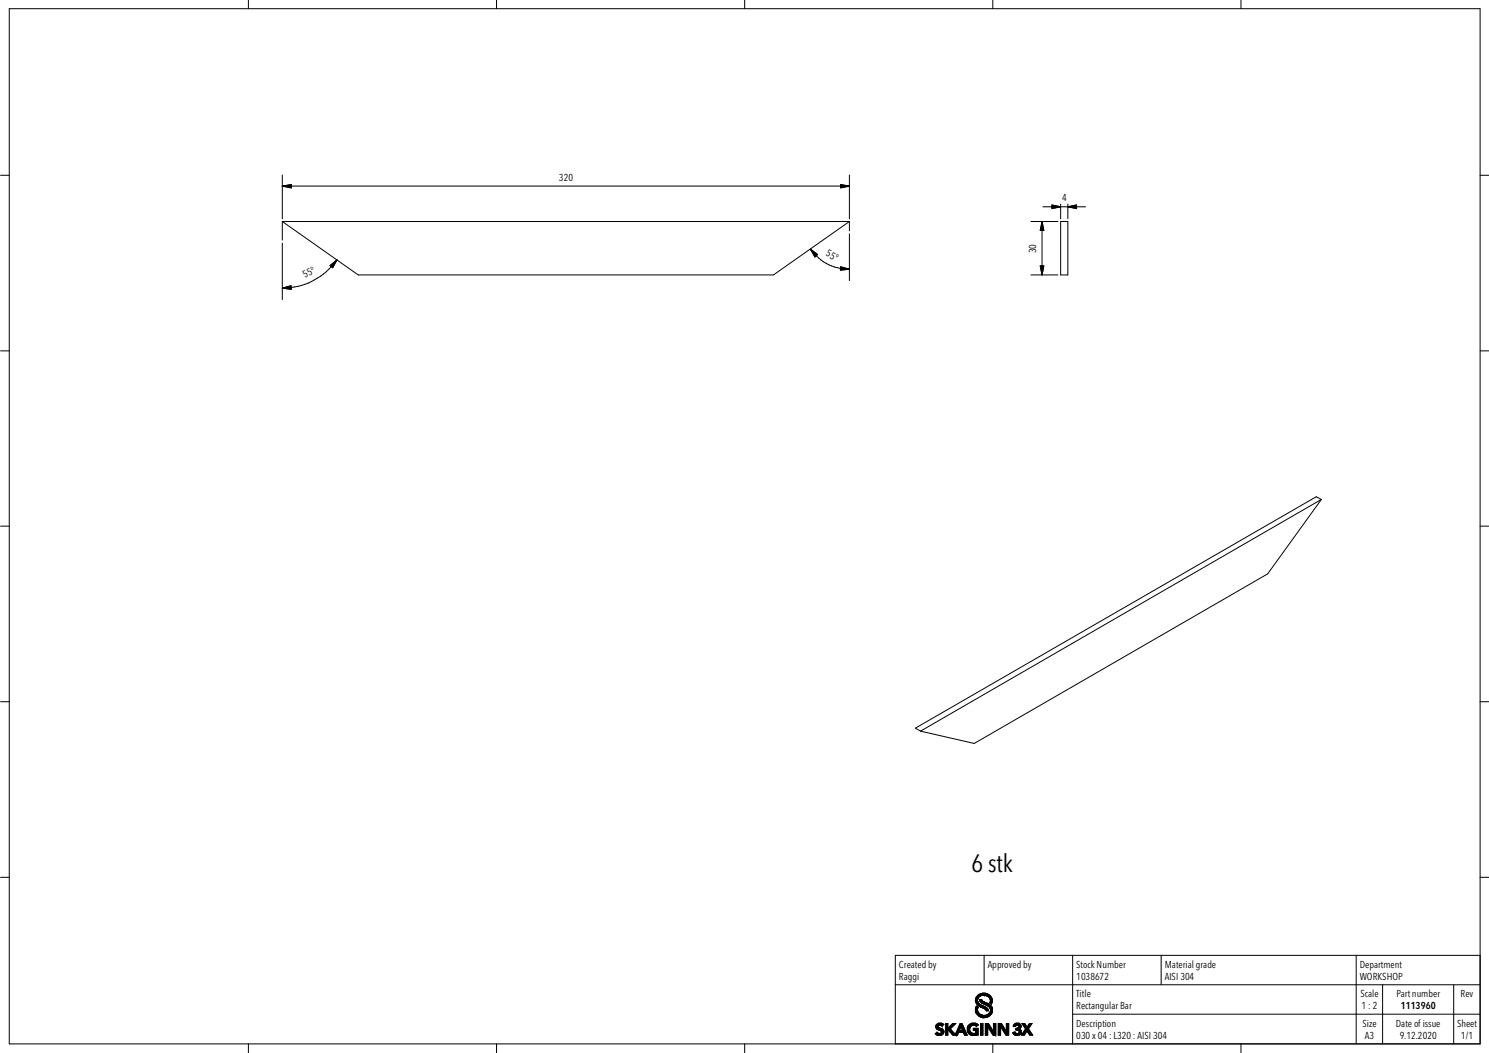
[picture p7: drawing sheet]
<svg xmlns="http://www.w3.org/2000/svg" width="420mm" height="297mm" viewBox="0 0 420 297" stroke-linecap="round" stroke-linejoin="round" font-family="sans-serif">
<g fill="none" stroke="#000" stroke-width=".28">
<path d="M70.1 0v2.5M140.1 0v2.5M210.1 0v2.5M280.2 0v2.5M350.2 0v2.5M2.6 2.5h415v292h-415zM.2 49.4h2.4M79.7 52.5l2.5-.4v.9zM79.7 49.4v12.3M79.7 52.5h160M237.2 52.1l2.5 .4-2.5 .5zM239.7 49.4v12.3"/>
<path d="M294.3 58.3h12M296.8 57.8l2.5 .5-2.5 .5zM299.3 57.6v4.1M301.3 58.3l2.5-.5v1zM301.3 57.6v4.1M417.6 49.4h2.6M79.7 62.5l21.4 15.1h117.2l21.4-15.1M79.7 62.5h160M79.7 62.5v5.2M79.7 68.6v15.9M93.1 74.9l2-1.6-1.2 2.2zM95.1 73.3a18.8 18.8 0 0 1-15.4 8"/>
<path d="M228.7 70.3l2 1.5-.8 .7zM228.7 70.3a13.1 13.1 0 0 0 11 5.6M237.2 75.3l2.5 .6-2.6 .3zM239.7 62.5v2.6M239.7 66v13.2M290.9 77.6h7.6M290.9 62.5h7.6M293.5 75h1l-.5 2.6zM294 62.5l.5 2.5h-1zM294 62.5v15.1M299.3 62.5h2v15.1h-2zM.2 99h2.4"/>
<path d="M79.7 81.3l2.4-.7 .1 1zM417.6 99h2.6M.2 148.4h2.4M372.9 140.9l-15.2 21-82.8 47.8-15.2-3.5M372.9 140.9l-1.5-.8-113.1 65.3 1.4 .8M372.9 140.9l-113.2 65.3M417.6 148.4h2.6M.2 198h2.4M417.6 198h2.6M.2 247.5h2.4M417.6 247.5h2.6M252.6 277.8h165"/>
<path d="M277.7 269.5v8.3M302.7 269.5v25M327.6 269.5v8.3M382.7 269.5v25M390.1 277.8v16.7M410.2 277.8v16.7M417.6 269.5h-165v25M70.1 294.5v2.5M140.1 294.5v2.5M210.1 294.5v2.5M264.1 289.8l.2 .5M264.1 289.4v.4"/>
<path d="M264.1 291.8l.4 .2M264.3 290.3l.4 .2M264.4 291.2h.1M264.4 291.2l-.5 .5M264.4 291.2l.2 .1M264.4 291.2l-.5 .4 .2 .2M264.5 291.3l-.4 .4M264.5 288.8l-.3 .3M264.5 292l.2 .1M264.6 291.3l-.5 .5M264.6 291.3l.2 .2M264.7 291.4l-.5 .5"/>
<path d="M264.7 290.5l.5 .2M264.7 289.6l-.5 .6M264.7 292.1h.6M264.7 289.6l.1 .2M264.7 289.5v.1M264.8 291.5l-.5 .4M264.8 289.8l-.5 .5M264.8 288.6l-.7 .8M264.8 288.6h.8M264.8 291.5h.6M264.8 289.8l.1 .1M264.9 289.9l-.4 .5"/>
<path d="M264.9 289.9l.4 .2M265 291.5l-.5 .5M265.1 289.9l-.5 .5M265.1 289.2l-1 .9M265.1 288.6l-1 1M265.2 291.5l-.6 .5M265.2 290l-.5 .5M265.2 288.6l-1.1 1.2M265.2 289.1l.4 .1M265.2 289.1l-.1 .1M265.2 290.7h.1M265.3 290.1l-.5 .5"/>
<path d="M265.3 290.1l.7 .2M265.3 290.7l.3 .2M265.4 288.6l-1.3 1.3M265.5 290.1l-.5 .5M265.6 290.9v.5l-.9 .7M265.6 290.2l-.5 .5M265.6 288.6l-.5 .6M265.6 289.2l.2 .3M265.6 288.6l.7 .4M265.8 290.2l-.6 .5M265.8 288.6l-.6 .5M265.8 289.5h.1"/>
<path d="M265.8 290.2l-.5 .5M265.9 288.7l-.5 .5M265.9 291.8l-.6 .3M266 290.3l-.5 .5M266 288.8l-.4 .4M266 290.3l.3 .4M266.1 290.4l-.5 .5M266.1 288.9l-.4 .4M266.2 290.5l-.5 .5M266.3 290.7h.1M266.3 290.7v.8l-.5 .4M266.3 290.7l-1.4 1.4"/>
<path d="M266.3 290.7l-.7 .6M266.3 289l-.5 .4M266.3 289l-.5 .5M266.3 291.3l-.7 .8M266.3 291.1l-1 1M266.3 290.9l-1.2 1.2M266.9 288.7h.1M266.9 288.7h.6M266.9 288.7v3.3M267 288.7l-.1 .2M267.2 288.7l-.3 .4M267.5 290.5v1.5h-.6"/>
<path d="M267.5 288.7v1.4l1.3-1.4h.9l-1.6 1.5 1.5 1.6M267.5 291.8l-.3 .2M267.5 291.6l-.5 .4M267.5 291.4l-.6 .6M267.5 291.3l-.6 .6M267.5 291.1l-.6 .6M267.5 290.8l-.6 .7M267.5 290.7l-.6 .6M267.5 290.5l-.6 .7M267.5 289.9l-.6 .7M267.5 289.7l-.6 .7M267.5 289.6l-.6 .6"/>
<path d="M267.5 289.4l-.6 .7M267.5 289.1l-.6 .8M267.5 289l-.6 .6M267.5 288.8l-.6 .7M267.5 288.7l-.6 .6M267.5 290.5l1.4 1.5M268.2 290.3l-.4 .4M268.3 290.4l-.4 .5M268.4 290.5l-.4 .5M268.5 290.6l-.5 .5M268.6 290.7l-.5 .5M268.6 290.8l-.4 .5"/>
<path d="M268.7 290.9l-.4 .4M268.8 291l-.4 .4M268.9 292h1.3M268.9 291.1l-.4 .5M268.9 288.7l-2 2M269 291.2l-.4 .5M269.1 291.4l-.4 .4M269.1 291.3l-.5 .5M269.1 288.7l-2.2 2.3M269.3 291.5l-.5 .4M269.3 288.7l-1.8 1.8M269.4 291.6l-.5 .4"/>
<path d="M269.5 291.7l-.4 .3M269.5 288.7l-1.9 1.9M269.6 291.8l-.3 .2M269.7 288.7l-2 2M269.8 292h.1M270.3 291.7l-.3 .3M270.4 291.4l-.6 .6M270.8 290.7l-1.3 1.3M270.8 290.7h.8M270.8 290.5l-1.1 1.2M270.9 288.7h.1M270.9 288.7h.5l1.6 3.3h-.8l-.3-.7h-1.4l-.3 .7"/>
<path d="M270.9 290.2l-1.2 1.2M270.9 288.7l-1.3 3.1M271 290.7l-1.3 1.3M271.1 289.9l-1.2 1.2M271.2 290.7l-.6 .6M271.2 289.6l-1.1 1.1M271.2 288.7l-.4 .4M271.2 289.6l-.4 1.1M271.2 289.6l.4 1.1M271.3 290.7l-.5 .6M271.3 288.7l-.7 .7M271.5 290.7l-.6 .6"/>
<path d="M271.5 288.9l-1.2 1.2M271.5 288.7l-1 1M271.6 289l-1.4 1.4M271.7 289.1l-.5 .5M271.7 289.2l-.4 .5M271.8 289.4l-.5 .4M271.9 289.6l-.5 .6M271.9 289.5l-.6 .5M271.9 289.7l-.5 .5M272 290l-.5 .5M272 289.9l-.5 .5M272.1 290.2l-.5 .5"/>
<path d="M272.2 290.4l-.9 .9M272.2 290.2l-1 1.1M272.3 290.5l-.8 .8M272.4 290.8l-.5 .5M272.4 290.7l-.7 .6M272.4 291.1l-.5 .5M272.4 290.9l-.5 .5M272.5 291.2l-.5 .5M272.6 291.3l-.5 .5M272.7 291.6l-.4 .4M272.7 291.4l-.6 .5M272.8 291.7l-.4 .3"/>
<path d="M272.9 291.9l-.1 .1M272.9 291.8l-.3 .2M273 290.9l.2 .4M273 289.8v1.1M273.2 291.3l.1 .2M273.3 291.5l.4 .3M273.6 290.5l-.6 .6M273.6 290.7l-.5 .5M273.6 290.2l-.6 .7M273.7 290.9l-.5 .5M273.7 290.7l-.5 .6M273.7 290.1l-.7 .6"/>
<path d="M273.7 291.8l.3 .2M273.8 291l-.5 .5M273.8 289.7l-.8 1M273.8 288.9l-.7 .6M273.8 291l.3 .3M273.8 289.7l-.2 .5 .2 .8M273.9 291.2l-.5 .4M274 292h.1M274 291.3l-.5 .4M274.1 291.3l-.5 .5M274.1 291.3l.2 .1M274.1 288.7l-1.1 1.1"/>
<path d="M274.2 291.4l-.5 .4M274.3 291.4l-.4 .5M274.3 288.6l-1.3 1.5M274.3 291.4l.2 .1M274.5 291.5l-.5 .5M274.5 289.2l-.7 .5M274.5 289.2l.9 .2M274.6 288.6l-1.6 1.6M274.6 291.5l-.5 .5M274.7 290.1l-.1 .1M274.7 288.6l-1.7 1.8M274.8 291.5l-.6 .6"/>
<path d="M274.9 288.6l-.7 .7M275 291.5l-.6 .6M275 290.1l-.4 .2M275.1 288.6l-.6 .6M275.2 290.1l-.6 .5M275.2 291.4l-.6 .7M275.2 288.6l-.5 .6M275.2 288.6l-1.2 .1-.8 .6-.2 .5M275.2 281.9l.1 .7M275.2 284.4v1l.3 .5M275.2 291.4l-.7 .1M275.2 288.6l.3 .1"/>
<path d="M275.3 290.1l-.6 .6M275.3 282.6l.8 1.1M275.3 281.8l-.1 .1M275.3 290.7l-.1 .7M275.3 290.7h-.7v-.6h1.4v1.7M275.5 290.1l-.6 .6M275.5 288.7l-.6 .5M275.5 285.9l.7 .7M275.5 288.7l.4 .3M275.6 283.8l.5 .3-.3 .5M275.6 283.8l-.2 .3M275.6 283.8l-.4 .6"/>
<path d="M275.7 290.1l-.6 .6M275.7 288.8l-.5 .5M275.7 288.9l-.4 .5M275.7 283.9l-.5 .5M275.8 290.1l-.5 .6M275.8 285.1l-.5 .5M275.8 284.9l-.5 .6M275.8 284.7l-.6 .6M275.8 284.6l-.6 .6M275.8 284l-.6 .6M275.8 282.3l-.4 .5M275.8 282.1l-.5 .5"/>
<path d="M275.8 284.6l.2 .9M275.9 289l-.5 .4M275.9 285.4l-.4 .4M275.9 285.2l-.5 .5M275.9 284.1l-.7 .7M275.9 282.6l-.4 .4M275.9 282.4l-.5 .6M275.9 281.9l-.7 .6M275.9 282.4v.2M275.9 282.6l.2 .2M275.9 289l.1 .1M276 291.8h.1"/>
<path d="M276 289.1h.1M276 291.8l-.1 .1M276 291.6l-.3 .4M276 291.4l-.6 .7M276 291.3l-.8 .8M276 291.1l-1 1M276 290.9l-1.3 1.2M276 290.7l-.7 .6M276 290.5l-.7 .7M276 290.3l-.7 .7M276 290.2l-.7 .5M276 289.1l-.5 .4"/>
<path d="M276 285.5l-.5 .4M276 284.1l-.8 .9M276 282.7l-.4 .4M276 285.5l.2 .2M276 291.8l-.9 .3-1-.1M276 289.1l-.4 .5-.2-.2M276.1 285.6l-.4 .5M276.1 282.8l-.4 .5M276.1 281.5l-.3 .5 .1 .4M276.1 281.5l-.9 .9M276.1 282.8l.2 .2M276.1 283.7l.7 .4"/>
<path d="M276.2 285.7l-.5 .5M276.2 283l-.5 .4M276.2 286.6l.2 .2M276.2 285.7l.3 .4M276.3 285.8l-.6 .5M276.3 283l-.5 .5M276.3 283l.1 .2M276.3 285.9l-.4 .4M276.3 283.1l-.4 .4M276.4 286l-.4 .4M276.4 283.2l-.4 .4M276.4 280.4l-1 1"/>
<path d="M276.4 286.8l.3 .1M276.4 283.2l.3 .2M276.5 286.1l-.4 .4M276.5 283.3l-.4 .4M276.5 286.1l.9 .3M276.5 282.4l1 .8M276.6 281.9l-.2 .2M276.7 288.7h.1M276.7 288.7h.7v3.3h-.7M276.7 286.2l-.5 .4M276.7 283.4l-.4 .4M276.7 286.9l.4 .1"/>
<path d="M276.7 283.4l.8 .4M276.7 288.7v3.3M276.8 286.3l-.5 .4M276.8 283.5l-.5 .4M276.8 281.9l-.4 .4M276.8 280.2l-1.5 1.6M276.8 284.1l1 .5M276.8 288.7l-.1 .2M276.8 283.5l-.4 .5M276.9 286.3l-.5 .5M276.9 281.9l-.4 .5M276.9 280.8a2.04 2.04 0 0 1 2.2 .6"/>
<path d="M276.9 280.8l-.8 .7M277 286.3l-.5 .6M277 283.5l-.4 .6M277 282l-.4 .5M277 280.2l-1.8 1.7M277 282l-.6-.1 .1 .5M277 282l.2 .3M277.1 288.7l-.4 .4M277.1 282.2l-.4 .4M277.1 287h.3M277.2 286.3l-.5 .6M277.2 283.6l-.5 .5"/>
<path d="M277.2 282.3l-.4 .4M277.2 282.3l.2 .1M277.3 288.7l-.6 .5M277.3 283.6l-.5 .5M277.3 282.4l-.5 .4M277.3 280.2l-2.1 2M277.4 287h.1M277.4 291.6l-.6 .4M277.4 291.9l-.1 .1M277.4 291.8l-.3 .2M277.4 291.3l-.7 .7M277.4 291.2l-.7 .6"/>
<path d="M277.4 291l-.7 .7M277.4 290.8l-.7 .7M277.4 290.7l-.7 .6M277.4 290.4l-.7 .7M277.4 290.2l-.7 .7M277.4 290.1l-.7 .6M277.4 289.9l-.7 .7M277.4 289.7l-.7 .7M277.4 289.5l-.7 .7M277.4 289.3l-.7 .7M277.4 289.1l-.7 .7M277.4 289l-.7 .6"/>
<path d="M277.4 288.8l-.7 .6M277.4 286.4l-.6 .5M277.4 282.4l-.5 .5M277.4 287h.5M277.4 282.4l.1 .1M277.4 286.4h.1M277.4 283.7l-.5 .5M277.4 280.2l-.9 .9M277.4 286.4h.6M277.5 286.4l-.6 .5M277.5 283.8l-.4 .4M277.5 282.5l-.5 .5"/>
<path d="M277.5 283.2l.3 .1M277.5 282.5l.3 .1M277.5 283.8l.3 .1M277.6 282.5l-.4 .5M277.6 280.2l-.7 .6M277.7 286.4l-.6 .6M277.7 283.8l-.5 .5M277.8 283.9l-.4 .4M277.8 282.6l-.5 .5M277.8 280.2l-.6 .6M277.8 283.3l.7 .3M277.8 282.6l.2 .2"/>
<path d="M277.8 283.9l.1 .1M277.8 284.6h.1M277.9 280.8h.1M277.9 286.4l-.6 .6M277.9 282.7l-.5 .4M277.9 280.2h.1M277.9 284l-.5 .4M277.9 280.2a2.2 2.2 0 0 0-2.6 1.6M277.9 287h.3M277.9 284l.6 .3M277.9 284.6l.3 .3M277.9 280.2l1.1 .4"/>
<path d="M278 292h.7v-2.4l1.5 2.4M278 286.4l-.6 .6M278 284.1l-.4 .4M278 282.8l-.5 .4M278 280.2l-.6 .6M278 282.8l.5 .2M278.1 284.1l-.4 .5M278.1 282.8l-.4 .5M278.1 280.2l-.5 .6M278.2 288.7l-.2 .1M278.2 284.9l.1 .2M278.3 286.3l-.7 .8"/>
<path d="M278.3 284.1l-.5 .5M278.3 282.9l-.5 .4M278.3 280.2l-.5 .6M278.4 288.7l-.4 .4M278.4 284.2l-.5 .4M278.4 283l-.5 .4M278.5 284.3l-.5 .4M278.5 280.2l-.6 .6M278.5 283.6l.4 .3M278.5 284.3l.4 .6M278.5 288.7l-.5 .5M278.5 284.4l-.4 .4"/>
<path d="M278.5 283l-.5 .5M278.5 280.3l-.4 .5M278.5 283l.5 .2a1.71 1.71 0 0 1 1.1 1.4M278.6 286.2l-.8 .9M278.6 284.5l-.4 .4M278.6 283l-.4 .5M278.7 291.8l-.2 .2M278.7 291.7l-.3 .3M278.7 291.5l-.5 .5M278.7 291.3l-.7 .7M278.7 291.2l-.7 .6M278.7 290.9l-.7 .7"/>
<path d="M278.7 290.7l-.7 .7M278.7 290.6l-.7 .7M278.7 290.4l-.7 .7M278.7 290.2l-.7 .7M278.7 290l-.7 .7M278.7 289.8l-.7 .7M278.7 284.6l-.4 .5M278.7 280.4l-.4 .4M278.8 288.7l-.8 .7M278.8 284.7l-.4 .5M278.8 283l-.5 .5M278.8 280.4l-.4 .5"/>
<path d="M278.9 288.7h.1M278.9 288.7h-.9v3.3M278.9 288.7l-.9 .9M278.9 285.1l-.2 .1M278.9 284.9l-.4 .3M278.9 283.1l-.4 .5M278.9 283.9l.4 .4M278.9 284.9v.3l-.6-.1M278.9 288.7l1.4 2.3M279 288.9l-1 .8M279 280.5l-.5 .4M279 289l-1 .9"/>
<path d="M279 283.2l-.5 .5M279 280.6l-.4 .4M279 280.6l.3 .2M279.1 289.1l-1.1 1.1M279.1 283.3l-.4 .4M279.1 281.4l.2 .3M279.2 289.1l-1.2 1.2M279.2 283.4l-.4 .4M279.2 280.7l-.5 .4M279.3 289.4l-.4 .5M279.3 289.3l-.5 .4M279.3 283.5l-.4 .4"/>
<path d="M279.3 280.8l-.4 .4M279.3 281.7l.2 .7M279.3 284.3l.2 .3M279.3 280.8l.2 .1M279.4 289.6l-.4 .4M279.4 280.8l-.4 .5M279.5 289.6l-.5 .5M279.5 284.6a1.5 1.5 0 0 1-1.5 1.8M279.5 283.5l-.5 .5M279.5 282.4l-.1 .3M279.5 280.9l-.5 .4M279.5 280.9l.2 .4"/>
<path d="M279.6 289.7l-.6 .5M279.6 283.6l-.6 .5M279.6 281l-.5 .4M279.6 289.9l-.5 .4M279.6 283.7l-.4 .4M279.6 281.1l-.4 .4M279.7 290l-.5 .4M279.7 283.8l-.4 .5M279.7 281.3l-.4 .4M279.7 281.3a1.62 1.62 0 0 1 0 2M279.8 290.2l-.4 .5M279.8 290.1l-.5 .5"/>
<path d="M279.8 285.9l-.7 .8M279.8 284l-.5 .4M279.8 283.2l-.1 .1M279.8 281.4l-.4 .5M279.8 281.3l-.5 .5M279.8 285.9l-.6 .7-1 .4M279.9 290.3l-.4 .4M279.9 284.1l-.4 .5M279.9 284.1l-.5 .4M279.9 281.6l-.5 .5M280 290.4l-.4 .5M280 285.6l-1.3 1.3"/>
<path d="M280 284.3l-.5 .5M280 282.9l-.4 .3M280 281.9l-.5 .5M280 281.8l-.5 .5M280.1 290.7l-.5 .5M280.1 290.6l-.5 .4M280.1 284.6v1l-.3 .3M280.1 285.3l-1.6 1.6M280.1 285.1l-1.9 1.9M280.1 284.9l-2.2 2.1M280.1 284.7l-.7 .8M280.1 284.6l-.6 .6"/>
<path d="M280.1 284.4l-.6 .6M280.1 282.6l-.5 .5M280.1 282.4l-.7 .6M280.1 282.2l-.8 .8M280.1 282l-.9 .9 .5 .4M280.2 294.5v2.5M280.2 290.7l-.5 .6M280.2 292h.8M280.2 290.9l-.4 .4M280.3 291l-.4 .5M280.4 288.7l-.1 .1M280.6 288.7l-.3 .3"/>
<path d="M280.8 288.7l-.5 .4M281 292h.1M281 288.7h-.7v2.3M281 291.8l-.2 .2M281 291.6l-.4 .4M281 291.4l-.6 .6M281 291.3l-.8 .7M281 291.1l-.8 .8M281 290.9l-.9 .9M281 290.7l-1 1M281 290.5l-1.1 1.1M281 290.3l-.7 .7"/>
<path d="M281 290.2l-.7 .6M281 290l-.7 .7M281 289.7l-.7 .7M281 289.6l-.7 .6M281 289.4l-.7 .7M281 289.2l-.7 .7M281 289.1l-.7 .5M281 288.9l-.7 .6M281 288.7l-.7 .6M281 288.7v3.3M281.9 288.7l-.2 .2M282.1 288.7l-.4 .4"/>
<path d="M282.3 288.7l-.6 .5M282.4 291.9l-.1 .1M282.4 291.8l-.3 .2M282.4 291.6l-.5 .4M282.4 291.4l-.7 .6M282.4 291.2l-.7 .6M282.4 291l-.7 .7M282.4 290.8l-.7 .7M282.4 290.7l-.7 .6M282.4 290.4l-.7 .7M282.4 290.2l-.7 .7M282.4 290.1l-.7 .6"/>
<path d="M282.4 289.9l-.7 .7M282.4 289.7l-.7 .7M282.4 288.7l-.7 .8M282.6 288.9l-.9 .9M282.6 288.8l-.9 .8M282.7 289l-1 1M282.8 289.1l-1.1 1.1M282.9 289.2l-.5 .4M282.9 289.3l-.5 .5M283 289.5l-.5 .4M283.1 289.6l-.4 .6M283.1 289.6l-.5 .4"/>
<path d="M283.2 289.8l-.4 .4M283.3 289.9l-.4 .5M283.4 290l-.5 .5M283.5 290.2l-.6 .4M283.5 290.2l-.5 .5M283.6 290.5l-.4 .4M283.6 290.4l-.5 .4M283.7 290.6l-.4 .5M283.8 290.7l-.4 .5M283.9 290.8l-.5 .5M284.1 288.7l-.1 .1M284.3 288.7l-.3 .4"/>
<path d="M284.5 288.7l-.5 .5M284.6 288.7v3.3h-.7l-1.5-2.4v2.4h-.7M284.6 288.7h-.6v2.3l-1.4-2.3h-.9v3.3M284.6 291.8l-.1 .2M284.6 291.7l-.3 .3M284.6 291.5l-.5 .5M284.6 291.3l-.6 .7M284.6 291.2l-.8 .7M284.6 290.9l-.8 .9M284.6 290.7l-.9 1.1M284.6 290.6l-1 1.1M284.6 290.4l-1.1 1.1"/>
<path d="M284.6 290.2l-1.1 1.2M284.6 290l-.6 .7M284.6 289.8l-.6 .7M284.6 289.6l-.6 .7M284.6 289.5l-.6 .7M284.6 289.3l-.6 .6M284.6 289.1l-.6 .6M284.6 288.9l-.6 .7M284.6 288.7l-.6 .7M285.8 291.3h.1M285.8 291.3l.2 .4M285.9 289.4h.1"/>
<path d="M286 291.7l.2 .1M286.1 291.2l-.2 .2M286.2 291.8l.2 .2M286.3 291.1l-.4 .4M286.4 291.2l-.4 .5M286.4 291.2l.1 .1M286.4 291.2l-.6 .1M286.4 292l.3 .1M286.5 291.3l-.4 .5M286.5 288.7l-.5 .5M286.5 291.3l.2 .2M286.6 291.4l-.4 .4"/>
<path d="M286.7 290.1h.1M286.7 291.5l-.5 .4M286.7 290.1v.5M286.7 290.6h.4M286.7 291.5h.1M286.8 288.6l-.8 .9M286.8 289.2l-.2 .4-.7-.2M286.8 291.5l-.4 .5M286.8 289.1h.2M286.8 291.5l.2 .1M286.9 290.1l-.2 .1M287 291.6l-.5 .4"/>
<path d="M287 288.6l-.8 .9M287 289.1l.3 .1M287.1 290l-.4 .4M287.1 290l-.4 .1M287.1 290.6l.1 .1M287.2 291.5l-.5 .6M287.2 288.6l-1 1M287.2 290.7h.1M287.3 289.2l.1 .1M287.3 288.6l-.9 1M287.3 290.7l.3 .5M287.4 291.4h.1"/>
<path d="M287.4 289.4l.1 .3-.4 .3M287.4 289.3v.1M287.5 288.6l-.5 .5M287.6 288.7l-.4 .4M287.6 291.2l-.6 .4M287.7 290.3l.4 .4M287.8 288.8l-.5 .4M287.9 290.4l-.5 .3M287.9 288.9l-.5 .4M287.9 291.8l-1.2 .3M287.9 290.4l-.4 .4M287.9 289l.2 .8-.8 .9"/>
<path d="M287.9 289l-.5 .4M287.9 289l-.5-.4h-.7l-.8 .8M288 290.6l-.4 .4M288 289.1l-.5 .5M288.1 291.6l-.3 .3M288.1 290.7l-.5 .5M288.1 289.7l-.9 1M288.1 289.5l-1 1.1M288.1 289.4l-1.2 1.2M288.1 289.2l-1.4 1.4M288.1 290.7h.1M288.2 291.3l-.8 .8"/>
<path d="M288.2 291.1l-1 1M288.2 290.9l-1.2 1.2M288.2 290.7l-1.4 1.4M288.2 290.7l-.2 1M288.6 288.7l-.2 .2M288.8 288.7l-.3 .3M289 288.7l-.4 .4M289.1 288.7h-.7l1 1.5-1.2 1.8h.8l.8-1.2M289.1 288.7l-.4 .4M289.1 288.7l.7 1M289.2 291.8l-.2 .2M289.2 288.8l-.5 .5"/>
<path d="M289.3 288.9l-.5 .5M289.4 289.1l-.5 .4M289.5 291.3l-.7 .7M289.5 289.2l-.5 .5M289.5 289.1l-.5 .5M289.5 289.4l-.4 .4M289.6 289.5l-.4 .4M289.7 290.9l-1.1 1.1M289.7 289.6l-.4 .5M289.8 289.7l-.5 .5M290.2 290.4l-.4 .4M290.2 290.2l-1.8 1.8"/>
<path d="M290.3 290.5l-.4 .4M290.4 290.6l-.4 .5M290.5 288.7h.1M290.5 288.7h.7l-1 1.5 1.2 1.8h-.8l-.8-1.2M290.5 290.7l-.5 .5M290.5 288.7l-.7 1M290.6 290.8l-.5 .5M290.6 289.6l-2.3 2.3M290.6 290.9l-.5 .5M290.6 288.7l-.5 .4M290.7 291.2l-.4 .4M290.7 291l-.5 .5"/>
<path d="M290.8 291.3l-.4 .5M290.8 288.7l-.9 .9M290.9 291.3l-.4 .5M290.9 289.1l-2.3 2.3M291 291.4l-.5 .5M291 288.7l-1.7 1.7M291.1 291.6l-.5 .4M291.2 291.7l-.4 .3M291.2 288.7l-2.2 2.2M291.2 291.8l-.2 .2M291.3 291.9l-.1 .1M302.7 286.1h114.9"/>
<path d="M350.2 294.5v2.5"/>
</g>
<path d="M79.7 52.5l2.5-.4v.9zM237.2 52.1l2.5 .4-2.5 .5zM296.8 57.8l2.5 .5-2.5 .5zM301.3 58.3l2.5-.5v1zM93.1 74.9l2-1.6-1.2 2.2zM228.7 70.3l2 1.5-.8 .7zM237.2 75.3l2.5 .6-2.6 .3zM293.5 75h1l-.5 2.6zM294 62.5l.5 2.5h-1zM79.7 81.3l2.4-.7 .1 1z" fill="#000"/>
<text font-size="7" x="274.1" y="246">6 stk</text>
<g font-size="2.8">
<text x="157.7" y="51">320</text>
<text x="299.7" y="56.8">4</text>
<text x="292.4" y="71.4" transform="rotate(-90 292.4 71.4)">30</text>
<text x="232.8" y="72.1" transform="rotate(27 232.8 72.1)">55°</text>
<text x="86" y="78.4" transform="rotate(-27 86 78.4)">55°</text>
<text x="253.6" y="273">Created by</text>
<text x="278.7" y="273">Approved by</text>
<text x="303.7" y="273">Stock Number</text>
<text x="328.7" y="273">Material grade</text>
<text x="383.7" y="273">Department</text>
<text x="253.6" y="276.4">Raggi</text>
<text x="303.7" y="276.4">1038672</text>
<text x="303.7" y="281.3">Title</text>
<text x="328.7" y="276.4">AISI 304</text>
<text x="383.7" y="276.4">WORKSHOP</text>
<text x="383.9" y="281.3">Scale</text>
<text x="394" y="281.3">Part number</text>
<text x="412.1" y="281.3">Rev</text>
<text x="303.7" y="284.6">Rectangular Bar</text>
<text x="384.2" y="284.6">1 : 2</text>
<text x="395.3" y="284.6">1113960</text>
<text x="303.7" y="289.6">Description</text>
<text x="303.7" y="293">030 x 04 : L320 : AISI 304</text>
<text x="384.5" y="289.6">Size</text>
<text x="385.1" y="293">A3</text>
<text x="393.9" y="289.6">Date of issue</text>
<text x="395" y="293">9.12.2020</text>
<text x="411.1" y="289.6">Sheet</text>
<text x="412.2" y="293">1/1</text>
</g>
</svg>
